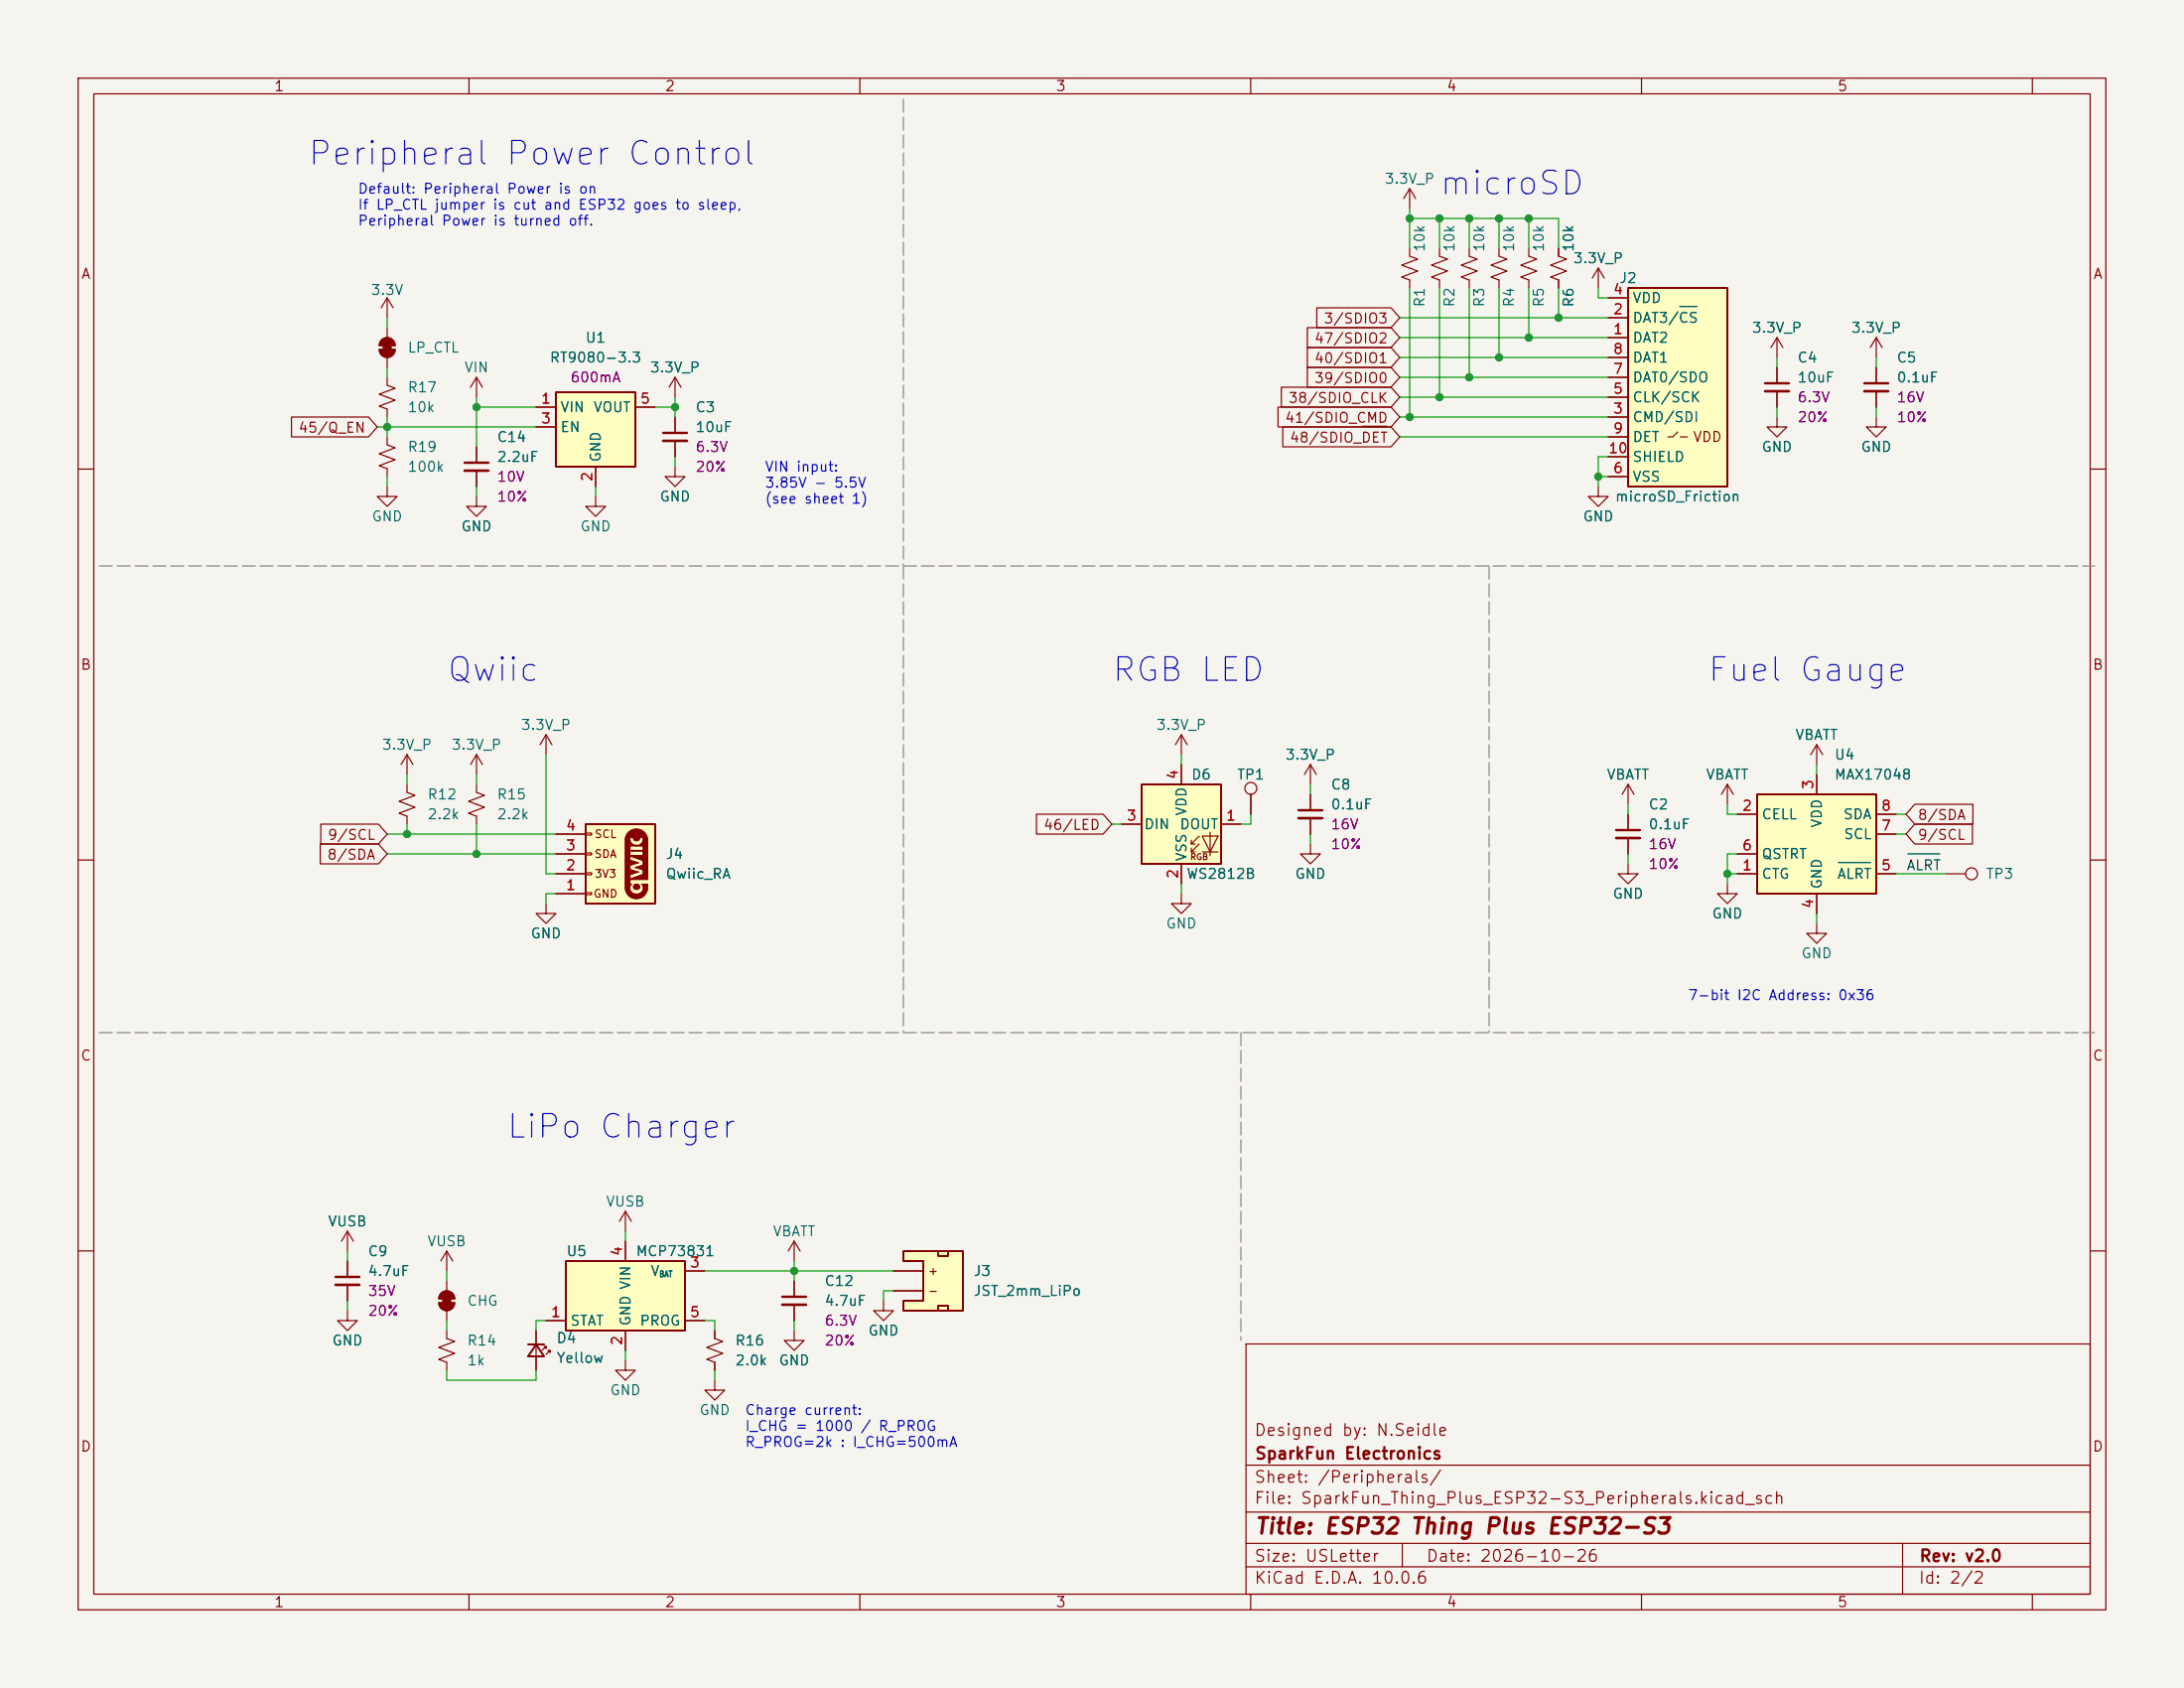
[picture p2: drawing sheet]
<svg xmlns="http://www.w3.org/2000/svg" width="279mm" height="216mm" viewBox="0 0 279 216" stroke-linecap="round" stroke-linejoin="round" font-family="sans-serif">
<path d="M0 0h279.4v215.9h-279.4z" fill="#f5f4ef" stroke="#f5f4ef" stroke-width=".13"/>
<g fill="none" stroke="#840000" stroke-width=".15">
<path d="M10 10h259.4v195.9h-259.4zM12 12h255.4v191.9h-255.4zM60 10v2M110 10v2M160 10v2M210 10v2M260 10v2M227.3 43.2l.8 1.3M227.3 43.2v2.5M227.3 43.2l-.7 1.3M10 60h2M267.4 60h2"/>
<path d="M10 110h2M69.8 115.6v1.2h1.3l-1.3 1.3-1.2-1.3h1.2M151.1 114.3v1.3h1.3l-1.3 1.2-1.2-1.2h1.2M267.4 110h2M10 160h2M159.4 171.9h108v32h-108zM267.4 160h2M159.4 197.4h108M159.4 193.4h108M159.4 187.4h108M179.4 197.4v3M243.4 197.4v6.5"/>
<path d="M60 203.9v2M110 203.9v2M159.4 200.4h108M160 203.9v2M210 203.9v2M260 203.9v2"/>
</g>
<path d="M74.9 105.4h8.9v10.2h-8.9z" fill="#ffffc2"/>
<g fill="#840000" stroke="#840000" stroke-width=".13">
<path d="M80.4 106.4a1.46 1.46 0 0 1 2.5 .9v5.2h-2.3v-.1l1.7-.6v-.5l-1.1-.3 1.1-.4v-2.4h-.9v-.1a.8 .8 0 0 0 .9-1h-.5a.4 .4 0 0 1-.4 .5 .4 .4 0 0 1-.4-.5h-.4a.82 .82 0 0 0 .8 1v.1h-.8v.6h1.7v.1h-1.7v.5h1.7v.7l-1.7-.6v.5l1.1 .3-1.1 .4v.5l1.1 .3-1.1 .4v1.2h.2a.82 .82 0 0 0 .4 1.3 .82 .82 0 0 0 1.1-.8l-.2-.5h.8a1.49 1.49 0 0 1-1.1 1.8 1.49 1.49 0 0 1-1.8-1.2v-6.5l.1-.4z"/>
<circle cx="81.5" cy="113.4" r=".4"/>
</g>
<path d="M74.9 105.4h8.9v10.2h-8.9z" fill="none" stroke="#840000" stroke-width=".25"/>
<g fill="none" stroke="#840000" stroke-width=".15">
<path d="M232.4 95.3l-.8 1.2M232.4 95.3l.8 1.2M232.4 95.3v2.5M71.1 114.3h3.8M71.1 111.8h3.8M71.1 109.2h3.8M71.1 106.7h3.8M74.9 106.6h.8v.2h-.8zM74.9 109.1h.8v.2h-.8zM74.9 111.6h.8v.3h-.8zM74.9 114.2h.8v.2h-.8zM221 100.3l-.8 1.3"/>
<path d="M221 100.3l.7 1.3M221 100.3v2.6M57.1 170.2v1l1.1 .4-2.1 .7 2.1 .8-2.1 .8 1 .3v1.1"/>
</g>
<path d="M224.8 101.6h15.2v12.7h-15.2z" fill="#ffffc2"/>
<path d="M224.8 101.6h15.2v12.7h-15.2z" fill="none" stroke="#840000" stroke-width=".25"/>
<g fill="none" stroke="#840000" stroke-width=".15">
<path d="M49.5 62.2v1.3h1.3l-1.3 1.3-1.2-1.3h1.2M61 63.5v1.3h1.2l-1.2 1.2-1.3-1.2h1.3M76.2 63.5v1.3h1.3l-1.3 1.2-1.3-1.2h1.3M232.4 99.1v2.5M52.1 100.3v1l1 .4-2 .8 2 .8-2 .7 1 .4v1M208.3 110.5v1.3h1.2l-1.2 1.2-1.3-1.2h1.3M208.3 100.3l-.8 1.3M208.3 100.3l.7 1.3M208.3 100.3v2.6M208.3 104.1v2.1M208.3 107.2v2M222.2 111.8h2.6"/>
<path d="M222.2 104.1h2.6M222.2 109.2h2.6M232.4 118.1v1.3h1.3l-1.3 1.3-1.3-1.3h1.3M232.4 114.3v2.5M240 111.8h2.6M240 104.1h2.6M240 106.7h2.6M44.4 157.5l-.7 1.3M44.4 157.5l.8 1.3M44.4 157.5v2.5M44.4 161.3v2M44.4 164.3v2.1"/>
<path d="M56.1 166.6h2.1a1.02 1.02 0 0 1-1.1 1 1.02 1.02 0 0 1-1-1zM56.4 165.4a1.02 1.02 0 0 1 1.1-.2 1.02 1.02 0 0 1 .7 .9h-2.1l.1-.4zM57.1 160v2.6M57.1 163.8v1.3M57.1 167.6v1.3M57.1 160l-.7 1.3M57.1 160l.8 1.3"/>
</g>
<path d="M235.2 110.3h4.1" fill="none" stroke="#006464" stroke-width=".15"/>
<g fill="#840000" stroke="#840000" stroke-width=".15">
<path d="M56.6 165.9h1.1v1h-1.1z"/>
<path d="M56.1 166.6h2.1a1.02 1.02 0 0 1-1.1 1 1.02 1.02 0 0 1-1-1z"/>
<path d="M56.4 165.4a1.02 1.02 0 0 1 1.1-.2 1.02 1.02 0 0 1 .7 .9h-2.1l.1-.4z"/>
</g>
<path d="M206.8 106.2h3M42.9 163.3h3.1" fill="none" stroke="#840000" stroke-width=".3"/>
<path d="M206.8 107.2h3M42.9 164.3h3.1" fill="none" stroke="#840000" stroke-width=".33"/>
<path d="M146 100.3h10.2v10.2h-10.2z" fill="#ffffc2"/>
<g fill="none" stroke="#840000" stroke-width=".15">
<path d="M188 31.8v1l1 .3-2.1 .8 2.1 .8-2.1 .7 1.1 .4v1M227.3 53.3v1.3h1.3l-1.3 1.3-1.2-1.3h1.2M227.3 47v2M227.3 50v2.1M240 53.3v1.3h1.3l-1.3 1.3-1.2-1.3h1.2M240 43.2v2.5M240 47v2M240 50v2.1M240 43.2l.8 1.3M240 43.2l-.7 1.3M204.5 62.2v1.3h1.2l-1.2 1.3-1.3-1.3h1.3M151.1 94v2.5"/>
<path d="M151.1 97.8v2.5M151.1 94l.8 1.3M151.1 94l-.7 1.3M143.5 105.4h2.5M151.1 110.5v2.5M152.4 108h.5M152.4 109h.5M153.4 106.9l-1 1.1v-.6M153.4 108l-1 1v-.5M153.8 106.9h2l-1 2.1zM153.8 109h2M154.8 106.4v3.1"/>
<path d="M156.2 105.4h2.5M160 101.6v2.5M167.6 108v1.2h1.3l-1.3 1.3-1.2-1.3h1.2M167.6 101.6v2M167.6 104.6v2.1M221 113v1.3h1.2l-1.2 1.3-1.3-1.3h1.3M44.4 167.6v1.3h1.3l-1.3 1.3-1.2-1.3h1.2M68.6 170.2v5.1M69.6 172.2h.2v.3v-.3l-.5 .5M70.1 172.7h.3v.3v-.3l-.6 .5M80 174v1.3h1.3l-1.3 1.2-1.3-1.2h1.3"/>
<circle cx="160" cy="100.8" r=".76"/>
</g>
<path d="M146 100.3h10.2v10.2h-10.2zM67.6 172h2M68.6 172l1 1.5h-2z" fill="none" stroke="#840000" stroke-width=".25"/>
<path d="M225.8 49h3.1M238.5 49h3.1M166.1 103.6h3.1" fill="none" stroke="#840000" stroke-width=".3"/>
<path d="M225.8 50h3.1M238.5 50h3.1M166.1 104.6h3.1" fill="none" stroke="#840000" stroke-width=".33"/>
<path d="M72.4 161.3h15.2v8.9h-15.2z" fill="#ffffc2"/>
<path d="M72.4 161.3h15.2v8.9h-15.2z" fill="none" stroke="#840000" stroke-width=".25"/>
<g fill="none" stroke="#840000" stroke-width=".15">
<path d="M195.6 31.8v1l1 .3-2 .8 2 .8-2 .7 1 .4v1M199.4 31.8v1l1 .3-2 .8 2 .8-2 .7 1 .4v1M61 57.2v2M61 60.2v2M52.1 96.5l.7 1.3M52.1 96.5v2.6M52.1 96.5l-.8 1.3M61 96.5v2.6M61 96.5l.7 1.3M61 96.5l-.8 1.3M69.8 94l.8 1.3M69.8 94v2.5"/>
<path d="M69.8 94l-.7 1.3M61 100.3v1l1 .4-2.1 .8 2.1 .8-2.1 .7 1.1 .4v1M248.9 111.8h2.6M80 158.8v2.5M69.8 168.9h2.6M80 170.2v2.5M87.6 168.9h2.6M87.6 162.6h2.6"/>
<circle cx="252.2" cy="111.8" r=".76"/>
</g>
<path d="M59.4 59.2h3.1" fill="none" stroke="#840000" stroke-width=".3"/>
<path d="M59.4 60.2h3.1" fill="none" stroke="#840000" stroke-width=".33"/>
<path d="M208.3 36.8h12.7v25.4h-12.7z" fill="#ffffc2"/>
<g fill="none" stroke="#840000" stroke-width=".15">
<path d="M49.5 38.1l-.7 1.3M49.5 38.1l.8 1.3M49.5 38.1v2.5M180.3 31.8v1l1.1 .3-2.1 .8 2.1 .8-2.1 .7 1 .4v1M180.3 24.1l.8 1.3M180.3 24.1v2.6M180.3 24.1l-.7 1.3M184.1 31.8v1l1.1 .3-2.1 .8 2.1 .8-2.1 .7 1 .4v1M191.8 31.8v1l1 .3-2 .8 2 .8-2 .7 1 .4v1M204.5 34.3l.7 1.3M204.5 34.3v2.5M204.5 34.3l-.8 1.3"/>
<path d="M205.7 38.1h2.6M48.5 44.7h2a1.02 1.02 0 0 1-1 1 1.02 1.02 0 0 1-1-1zM48.8 43.5a1.02 1.02 0 0 1 1.1-.2 1.02 1.02 0 0 1 .6 .9h-2l.1-.4zM49.5 48.3v1l1 .4-2 .7 2 .8-2 .7 1 .4v1M49.5 55.9v1l1 .4-2 .7 2 .8-2 .8 1 .3v1.1M49.5 41.9v1.3M49.5 45.7v1.3M61 48.3l-.8 1.2M61 48.3l.7 1.2M61 48.3v2.5M86.4 59.7v1.3h1.2l-1.2 1.2-1.3-1.2h1.3M86.4 48.3l.7 1.2"/>
<path d="M86.4 48.3v2.5M86.4 53.3v2.1M86.4 56.4v2M86.4 48.3l-.8 1.2M205.7 55.9h2.6M205.7 43.2h2.6M205.7 40.6h2.6M205.7 53.3h2.6M205.7 50.8h2.6M205.7 48.3h2.6M205.7 45.7h2.6M205.7 58.4h2.6"/>
<path d="M214.6 55.2l-.6 .7h-.6M214.9 55.9h1M205.7 61h2.6M167.6 97.8l.8 1.3M167.6 97.8v2.5M167.6 97.8l-.7 1.3"/>
</g>
<path d="M208.3 36.8h12.7v25.4h-12.7z" fill="none" stroke="#840000" stroke-width=".25"/>
<path d="M214.9 39.2h2.2" fill="none" stroke="#006464" stroke-width=".15"/>
<g fill="#840000" stroke="#840000" stroke-width=".15">
<path d="M49 43.9h1v1.1h-1z"/>
<path d="M48.5 44.7h2a1.02 1.02 0 0 1-1 1 1.02 1.02 0 0 1-1-1z"/>
<path d="M48.8 43.5a1.02 1.02 0 0 1 1.1-.2 1.02 1.02 0 0 1 .6 .9h-2l.1-.4z"/>
</g>
<path d="M84.8 55.4h3.1" fill="none" stroke="#840000" stroke-width=".3"/>
<path d="M84.8 56.4h3.1" fill="none" stroke="#840000" stroke-width=".33"/>
<path d="M71.1 50.2h10.2v9.5h-10.2z" fill="#ffffc2"/>
<path d="M71.1 50.2h10.2v9.5h-10.2z" fill="none" stroke="#840000" stroke-width=".25"/>
<g fill="none" stroke="#840000" stroke-width=".15">
<path d="M68.6 52.1h2.5M68.6 54.6h2.5M76.2 59.7v2.5M81.3 52.1h2.5M80 154.9l-.8 1.3M80 154.9l.8 1.3M80 154.9v2.6M101.6 158.8v2.5M101.6 158.8l-.8 1.2M101.6 158.8l.8 1.2M91.4 170.2v1l1.1 .4-2.1 .7 2.1 .8-2.1 .8 1 .3v1.1M91.4 176.5v1.3h1.3l-1.3 1.3-1.2-1.3h1.2"/>
<path d="M101.6 170.2v1.3h1.3l-1.3 1.2-1.3-1.2h1.3M101.6 163.8v2.1M101.6 166.9v2M113 166.4v1.2h1.3l-1.3 1.3-1.2-1.3h1.2"/>
</g>
<path d="M100.1 165.9h3" fill="none" stroke="#840000" stroke-width=".3"/>
<path d="M100.1 166.9h3" fill="none" stroke="#840000" stroke-width=".33"/>
<path d="M115.6 160h7.6v7.6h-7.6v-1.2h2.5v-5.1h-2.5z" fill="#ffffc2"/>
<path d="M115.6 160h7.6v7.6h-7.6v-1.2h2.5v-5.1h-2.5zM120 160h1.3v.7h-1.3zM120 167h1.3v.6h-1.3z" fill="none" stroke="#840000" stroke-width=".25"/>
<g fill="none" stroke="#840000" stroke-width=".15">
<path d="M168.5 39.4h9.5l1.1 1.2-1.1 1.3h-9.5zM199.4 31.8v1M199.4 35.8v1M205.7 38.1h2.6M37.3 53.3h9.8l1.2 1.3-1.2 1.3h-9.8zM61 57.2v2M68.6 52.1h2.5M68.6 54.6h2.5M76.2 59.7v2.5M81.3 52.1h2.5M86.4 53.3v2.1M86.4 56.4v2"/>
<path d="M163.5 52.1h14.5l1.1 1.2-1.1 1.3h-14.5zM163.9 49.5h14.1l1.1 1.3-1.1 1.3h-14.1zM164.1 54.6h13.9l1.1 1.3-1.1 1.3h-13.9zM167.3 44.4h10.7l1.1 1.3-1.1 1.3h-10.7zM167.3 47h10.7l1.1 1.3-1.1 1.2h-10.7zM167.3 41.9h10.7l1.1 1.3-1.1 1.3h-10.7zM174.3 54.5h3.1M205.7 43.2h2.6M205.7 40.6h2.6M205.7 53.3h2.6M205.7 50.8h2.6M205.7 48.3h2.6"/>
<path d="M205.7 45.7h2.6M205.7 55.9h2.6M205.7 58.4h2.6M227.3 47v2M227.3 50v2.1M240 47v2M240 50v2.1M61 60.2v2M205.7 61h2.6M151.1 97.8v2.5M232.4 99.1v2.5M41 107.9h7.4l1.1 1.3-1.1 1.3h-7.4z"/>
<path d="M41 105.4h7.4l1.1 1.3-1.1 1.3h-7.4zM71.1 111.8h3.8M71.1 109.2h3.8M71.1 106.7h3.8M71.1 114.3h3.8M132.6 104.1h8.5l1.1 1.3-1.1 1.3h-8.5zM143.5 105.4h2.5M151.1 110.5v2.5M156.2 105.4h2.5M160 101.6v2.5M167.6 101.6v2M167.6 104.6v2.1"/>
<path d="M208.3 104.1v2.1M208.3 107.2v2M222.2 111.8h2.6M222.2 104.1h2.6M222.2 109.2h2.6M232.4 114.3v2.5M240 111.8h2.6M240 104.1h2.6M240 106.7h2.6M245 105.4h7.3v2.6h-7.3l-1.2-1.3zM245 102.9h7.4v2.5h-7.4l-1.2-1.3zM80 158.8v2.5"/>
<path d="M44.4 161.3v2M44.4 164.3v2.1M68.6 170.2v1.8M68.6 173.5v1.8M69.8 168.9h2.6M80 170.2v2.5M87.6 162.6h2.6M87.6 168.9h2.6M91.4 170.2v1M91.4 174.2v1.1M101.6 163.8v2.1M101.6 166.9v2"/>
<path d="M114.3 165.1h3.8M114.3 162.6h3.8"/>
</g>
<path d="M244.1 109.2h4.1" fill="none" stroke="#0f0f0f" stroke-width=".15"/>
<path d="M115.6 12.7v59.7M12.7 72.4h255.3M115.6 72.4v59.7M190.5 72.4v59.7M12.7 132.1h255.3M158.7 132.1v39.4" fill="none" stroke="#848484" stroke-width=".15" stroke-dasharray="1.7 .6"/>
<g fill="none" stroke="#009600" stroke-width=".15">
<path d="M180.3 27.9h19.1v3.9M180.3 26.7v5.1M180.3 36.8v16.5M184.1 27.9v3.9M184.1 36.8v14M188 27.9v3.9M188 36.8v11.5M191.8 27.9v3.9M191.8 36.8v8.9M195.6 27.9v3.9M195.6 36.8v6.4M199.4 36.8v3.8"/>
<path d="M204.5 36.8v1.3h1.2M48.3 54.6h20.3M49.5 40.6v1.3M49.5 47v1.3M49.5 53.3v2.6M61 50.8v6.4M61 52.1h7.6M83.8 52.1h2.6M86.4 50.8v2.5M86.4 58.4v1.3M179.1 48.3h26.6M179.1 50.8h26.6"/>
<path d="M179.1 53.3h26.6M179.1 40.6h26.6M179.1 43.2h26.6M179.1 55.9h26.6M179.1 45.7h26.6M205.7 58.4h-1.2v3.8M227.3 45.7v1.3M227.3 52.1v1.2M240 45.7v1.3M240 52.1v1.2M49.5 61v1.2M61 62.2v1.3"/>
<path d="M76.2 62.2v1.3M204.5 61h1.2M52.1 99.1v1.2M61 99.1v1.2M69.8 96.5v15.3h1.3M151.1 96.5v1.3M232.4 97.8v1.3M49.5 106.7h21.6M49.5 109.2h21.6M52.1 105.4v1.3M61 105.4v3.8M71.1 114.3h-1.3v1.3"/>
<path d="M142.2 105.4h1.3M151.1 113v1.3M160 104.1v1.3h-1.3M167.6 100.3v1.3M167.6 106.7v1.3M208.3 102.9v1.2M208.3 109.2v1.3M221 102.9v1.2h1.2M221 111.8h1.2M222.2 109.2h-1.2v3.8M232.4 116.8v1.3M242.6 104.1h1.2"/>
<path d="M242.6 106.7h1.2M242.6 111.8h6.3M80 157.5v1.3M44.4 160v1.3M44.4 166.4v1.2M57.1 175.3v1.2h11.5v-1.2M57.1 162.6v1.2M57.1 168.9v1.3M69.8 168.9h-1.2v1.3M80 172.7v1.3M90.2 162.6h24.1M90.2 168.9h1.2v1.3"/>
<path d="M91.4 175.3v1.2M101.6 161.3v2.5M101.6 168.9v1.3M114.3 165.1h-1.3v1.3"/>
</g>
<path d="M214.9 39.2h2.2M235.2 110.3h4.1" fill="none" stroke="#006464" stroke-width=".15"/>
<g fill="#009600" stroke="#009600" stroke-width=".13">
<circle cx="221" cy="111.8" r=".46"/>
<circle cx="195.6" cy="27.9" r=".46"/>
<circle cx="188" cy="27.9" r=".46"/>
<circle cx="180.3" cy="27.9" r=".46"/>
<circle cx="184.1" cy="27.9" r=".46"/>
<circle cx="191.8" cy="27.9" r=".46"/>
<circle cx="191.8" cy="45.7" r=".46"/>
<circle cx="188" cy="48.3" r=".46"/>
<circle cx="199.4" cy="40.6" r=".46"/>
<circle cx="195.6" cy="43.2" r=".46"/>
<circle cx="204.5" cy="61" r=".46"/>
<circle cx="180.3" cy="53.3" r=".46"/>
<circle cx="184.1" cy="50.8" r=".46"/>
<circle cx="49.5" cy="54.6" r=".46"/>
<circle cx="61" cy="52.1" r=".46"/>
<circle cx="86.4" cy="52.1" r=".46"/>
<circle cx="101.6" cy="162.6" r=".46"/>
<circle cx="61" cy="109.2" r=".46"/>
<circle cx="52.1" cy="106.7" r=".46"/>
</g>
<g font-size="3" fill="#0000c2">
<text x="39.2" y="21.9">Peripheral Power Control</text>
<text x="184" y="25.7">microSD</text>
<text x="57" y="87.9">Qwiic</text>
<text x="142" y="87.9">RGB LED</text>
<text x="218.2" y="87.9">Fuel Gauge</text>
<text x="64.6" y="146.3">LiPo Charger</text>
</g>
<text font-size="2" fill="#840000" x="160.4" y="196.7">Title: ESP32 Thing Plus ESP32-S3</text>
<g font-size="1.5" fill="#840000">
<text x="160.4" y="184">Designed by: N.Seidle</text>
<text x="160.4" y="190">Sheet: /Peripherals/</text>
<text x="160.4" y="187">SparkFun Electronics</text>
<text x="160.4" y="192.7">File: SparkFun_Thing_Plus_ESP32-S3_Peripherals.kicad_sch</text>
<text x="160.4" y="202.9">KiCad E.D.A. 10.0.6</text>
<text x="160.4" y="200.1">Size: USLetter</text>
<text x="182.4" y="200.1">Date: 2026-10-26</text>
<text x="245.4" y="202.9">Id: 2/2</text>
<text x="245.4" y="200.1">Rev: v2.0</text>
</g>
<g font-size="1.3" fill="#840000">
<text x="35" y="12">1</text>
<text x="85" y="12">2</text>
<text x="135" y="12">3</text>
<text x="185" y="12">4</text>
<text x="235" y="12">5</text>
<text x="10.3" y="36">A</text>
<text x="267.7" y="36">A</text>
<text x="169.2" y="41.7">3/SDIO3</text>
<text x="168" y="46.8">40/SDIO1</text>
<text x="168" y="44.2">47/SDIO2</text>
<text x="164.7" y="51.9">38/SDIO_CLK</text>
<text x="168" y="49.3">39/SDIO0</text>
<text x="38.1" y="55.7">45/Q_EN</text>
<text x="164.3" y="54.4">41/SDIO_CMD</text>
<text x="164.9" y="56.9">48/SDIO_DET</text>
<text x="216.5" y="56.8">VDD</text>
<text x="10.2" y="86">B</text>
<text x="267.6" y="86">B</text>
<text x="41.8" y="107.7">9/SCL</text>
<text x="133.4" y="106.5">46/LED</text>
<text x="245.2" y="107.7">9/SCL</text>
<text x="245.2" y="105.2">8/SDA</text>
<text x="41.8" y="110.3">8/SDA</text>
<text x="10.2" y="136">C</text>
<text x="267.6" y="136">C</text>
<text x="10.2" y="186">D</text>
<text x="267.6" y="186">D</text>
<text x="35" y="205.9">1</text>
<text x="85" y="205.9">2</text>
<text x="135" y="205.9">3</text>
<text x="185" y="205.9">4</text>
<text x="235" y="205.9">5</text>
</g>
<g font-size="1.3" fill="#006464">
<text x="177" y="23.8">3.3V_P</text>
<text x="182.6" y="32.3" transform="rotate(-90 182.6 32.3)">10k</text>
<text x="186.4" y="32.3" transform="rotate(-90 186.4 32.3)">10k</text>
<text x="190.2" y="32.3" transform="rotate(-90 190.2 32.3)">10k</text>
<text x="194" y="32.3" transform="rotate(-90 194 32.3)">10k</text>
<text x="197.8" y="32.3" transform="rotate(-90 197.8 32.3)">10k</text>
<text x="201.2" y="34">3.3V_P</text>
<text x="201.6" y="32.3" transform="rotate(-90 201.6 32.3)">10k</text>
<text x="47.3" y="38">3.3V</text>
<text x="182.6" y="39.4" transform="rotate(-90 182.6 39.4)">R1</text>
<text x="186.4" y="39.4" transform="rotate(-90 186.4 39.4)">R2</text>
<text x="190.2" y="39.4" transform="rotate(-90 190.2 39.4)">R3</text>
<text x="194" y="39.4" transform="rotate(-90 194 39.4)">R4</text>
<text x="197.8" y="39.4" transform="rotate(-90 197.8 39.4)">R5</text>
<text x="201.6" y="39.4" transform="rotate(-90 201.6 39.4)">R6</text>
<text x="207.1" y="36.5">J2</text>
<text x="208.8" y="41.6">DAT3/CS</text>
<text x="208.8" y="39.1">VDD</text>
<text x="52.1" y="45.4">LP_CTL</text>
<text x="59.3" y="48">VIN</text>
<text x="70.2" y="46.7">RT9080-3.3</text>
<text x="74.8" y="44.1">U1</text>
<text x="83.1" y="48">3.3V_P</text>
<text x="208.8" y="44.1">DAT2</text>
<text x="208.8" y="46.7">DAT1</text>
<text x="224" y="42.9">3.3V_P</text>
<text x="229.9" y="46.7">C4</text>
<text x="236.7" y="42.9">3.3V_P</text>
<text x="242.6" y="46.7">C5</text>
<text x="52.1" y="50.5">R17</text>
<text x="52.1" y="53">10k</text>
<text x="71.6" y="53">VIN</text>
<text x="75.8" y="53">VOUT</text>
<text x="88.9" y="53">C3</text>
<text x="208.8" y="51.8">CLK/SCK</text>
<text x="208.8" y="49.2">DAT0/SDO</text>
<text x="229.9" y="49.2">10uF</text>
<text x="242.6" y="49.2">0.1uF</text>
<text x="52.1" y="58.1">R19</text>
<text x="63.5" y="56.8">C14</text>
<text x="63.5" y="59.4">2.2uF</text>
<text x="71.6" y="55.6">EN</text>
<text x="77.2" y="59.2" transform="rotate(-90 77.2 59.2)">GND</text>
<text x="88.9" y="55.6">10uF</text>
<text x="208.8" y="54.3">CMD/SDI</text>
<text x="208.8" y="56.8">DET</text>
<text x="208.8" y="59.4">SHIELD</text>
<text x="225.3" y="58.1">GND</text>
<text x="238" y="58.1">GND</text>
<text x="52.1" y="60.7">100k</text>
<text x="84.3" y="64.5">GND</text>
<text x="206.5" y="64.5">microSD_Friction</text>
<text x="208.8" y="61.9">VSS</text>
<text x="47.5" y="67">GND</text>
<text x="58.9" y="68.3">GND</text>
<text x="74.1" y="68.3">GND</text>
<text x="202.4" y="67">GND</text>
<text x="66.5" y="93.7">3.3V_P</text>
<text x="147.8" y="93.7">3.3V_P</text>
<text x="229.6" y="94.9">VBATT</text>
<text x="48.8" y="96.2">3.3V_P</text>
<text x="57.7" y="96.2">3.3V_P</text>
<text x="152.3" y="100">D6</text>
<text x="158.2" y="100">TP1</text>
<text x="164.3" y="97.5">3.3V_P</text>
<text x="170.2" y="101.3">C8</text>
<text x="205.5" y="100">VBATT</text>
<text x="218.2" y="100">VBATT</text>
<text x="234.6" y="97.5">U4</text>
<text x="234.6" y="100">MAX17048</text>
<text x="54.6" y="102.6">R12</text>
<text x="54.6" y="105.1">2.2k</text>
<text x="63.5" y="102.6">R15</text>
<text x="63.5" y="105.1">2.2k</text>
<text x="146.3" y="106.4">DIN</text>
<text x="150.8" y="106.4">DOUT</text>
<text x="152.1" y="104.4" transform="rotate(-90 152.1 104.4)">VDD</text>
<text x="170.2" y="103.8">0.1uF</text>
<text x="210.8" y="103.8">C2</text>
<text x="210.8" y="106.4">0.1uF</text>
<text x="225.3" y="105.1">CELL</text>
<text x="233.4" y="106" transform="rotate(-90 233.4 106)">VDD</text>
<text x="235.7" y="105.1">SDA</text>
<text x="235.8" y="107.6">SCL</text>
<text x="85.1" y="110.2">J4</text>
<text x="85.1" y="112.7">Qwiic_RA</text>
<text x="151.7" y="112.7">WS2812B</text>
<text x="152.1" y="110.3" transform="rotate(-90 152.1 110.3)">VSS</text>
<text x="165.6" y="112.7">GND</text>
<text x="225.3" y="112.7">CTG</text>
<text x="225.3" y="110.2">QSTRT</text>
<text x="233.4" y="113.8" transform="rotate(-90 233.4 113.8)">GND</text>
<text x="234.9" y="112.7">ALRT</text>
<text x="254" y="112.7">TP3</text>
<text x="149.1" y="119.1">GND</text>
<text x="206.2" y="115.3">GND</text>
<text x="218.9" y="117.8">GND</text>
<text x="67.8" y="120.3">GND</text>
<text x="230.3" y="122.9">GND</text>
<text x="77.4" y="154.6">VUSB</text>
<text x="41.9" y="157.2">VUSB</text>
<text x="47" y="161">C9</text>
<text x="54.6" y="159.7">VUSB</text>
<text x="72.4" y="161">U5</text>
<text x="81.3" y="161">MCP73831</text>
<text x="98.8" y="158.4">VBATT</text>
<text x="47" y="163.5">4.7uF</text>
<text x="59.7" y="167.3">CHG</text>
<text x="83.1" y="163.5">V</text>
<text x="105.4" y="164.8">C12</text>
<text x="105.4" y="167.3">4.7uF</text>
<text x="124.4" y="163.5">J3</text>
<text x="124.4" y="166.1">JST_2mm_LiPo</text>
<text x="42.4" y="172.4">GND</text>
<text x="59.7" y="172.4">R14</text>
<text x="71.1" y="172.1">D4</text>
<text x="72.9" y="169.9">STAT</text>
<text x="81" y="169.7" transform="rotate(-90 81 169.7)">GND VIN</text>
<text x="81.8" y="169.9">PROG</text>
<text x="94" y="172.4">R16</text>
<text x="111" y="171.1">GND</text>
<text x="59.7" y="175">1k</text>
<text x="71.1" y="174.6">Yellow</text>
<text x="77.9" y="178.8">GND</text>
<text x="94" y="175">2.0k</text>
<text x="99.5" y="175">GND</text>
<text x="89.4" y="181.3">GND</text>
</g>
<g font-size="1.3" fill="#0000c2">
<text x="45.7" y="25.1">Default: Peripheral Power is on</text>
<text x="45.7" y="27.1">If LP_CTL jumper is cut and ESP32 goes to sleep,</text>
<text x="45.7" y="29.2">Peripheral Power is turned off.</text>
<text x="97.8" y="60.7">VIN input:</text>
<text x="97.8" y="62.7">3.85V - 5.5V</text>
<text x="97.8" y="64.7">(see sheet 1)</text>
<text x="215.9" y="128.2">7-bit I2C Address: 0x36</text>
<text x="95.2" y="181.3">Charge current:</text>
<text x="95.2" y="183.3">I_CHG = 1000 / R_PROG</text>
<text x="95.2" y="185.4">R_PROG=2k : I_CHG=500mA</text>
</g>
<g font-size="1.3" fill="#a90000">
<text x="206.3" y="40.5">2</text>
<text x="206.3" y="38">4</text>
<text x="206.3" y="43">1</text>
<text x="206.3" y="45.6">8</text>
<text x="69.1" y="51.9">1</text>
<text x="81.8" y="51.9">5</text>
<text x="206.3" y="53.2">3</text>
<text x="206.3" y="50.7">5</text>
<text x="206.3" y="48.1">7</text>
<text x="69.1" y="54.5">3</text>
<text x="205.7" y="58.3">10</text>
<text x="206.3" y="55.7">9</text>
<text x="76.1" y="61.7" transform="rotate(-90 76.1 61.7)">2</text>
<text x="206.3" y="60.8">6</text>
<text x="151" y="99.8" transform="rotate(-90 151 99.8)">4</text>
<text x="232.3" y="101.1" transform="rotate(-90 232.3 101.1)">3</text>
<text x="72.3" y="106.5">4</text>
<text x="144" y="105.3">3</text>
<text x="156.7" y="105.3">1</text>
<text x="222.8" y="104">2</text>
<text x="240.6" y="106.5">7</text>
<text x="240.6" y="104">8</text>
<text x="72.3" y="111.6">2</text>
<text x="72.3" y="109.1">3</text>
<text x="151" y="112.5" transform="rotate(-90 151 112.5)">2</text>
<text x="222.8" y="111.6">1</text>
<text x="222.8" y="109.1">6</text>
<text x="240.6" y="111.6">5</text>
<text x="72.3" y="114.2">1</text>
<text x="232.3" y="116.3" transform="rotate(-90 232.3 116.3)">4</text>
<text x="79.9" y="160.8" transform="rotate(-90 79.9 160.8)">4</text>
<text x="88.2" y="162.4">3</text>
<text x="70.4" y="168.8">1</text>
<text x="79.9" y="172.2" transform="rotate(-90 79.9 172.2)">2</text>
<text x="88.2" y="168.8">5</text>
</g>
<g font-size="1.3" fill="#840084">
<text x="72.9" y="49.2">600mA</text>
<text x="229.9" y="51.8">6.3V</text>
<text x="242.6" y="51.8">16V</text>
<text x="88.9" y="58.1">6.3V</text>
<text x="229.9" y="54.3">20%</text>
<text x="242.6" y="54.3">10%</text>
<text x="63.5" y="61.9">10V</text>
<text x="63.5" y="64.5">10%</text>
<text x="88.9" y="60.7">20%</text>
<text x="170.2" y="106.4">16V</text>
<text x="170.2" y="108.9">10%</text>
<text x="210.8" y="108.9">16V</text>
<text x="210.8" y="111.5">10%</text>
<text x="47" y="166.1">35V</text>
<text x="47" y="168.6">20%</text>
<text x="105.4" y="169.9">6.3V</text>
<text x="105.4" y="172.4">20%</text>
</g>
<text font-size="1.3" fill="#0f0f0f" x="243.8" y="111.6">ALRT</text>
<g font-size="1" fill="#840000">
<text x="76" y="107.4">SCL</text>
<text x="76" y="110">SDA</text>
<text x="76" y="112.5">3V3</text>
<text x="75.8" y="115.1">GND</text>
<text x="118.7" y="163.3">+</text>
<text x="118.7" y="165.9">-</text>
</g>
<text font-size=".8" fill="#840000" x="152.2" y="110.2">RGB</text>
<text font-size=".8" fill="#006464" x="84.3" y="163.5">BAT</text>
</svg>
